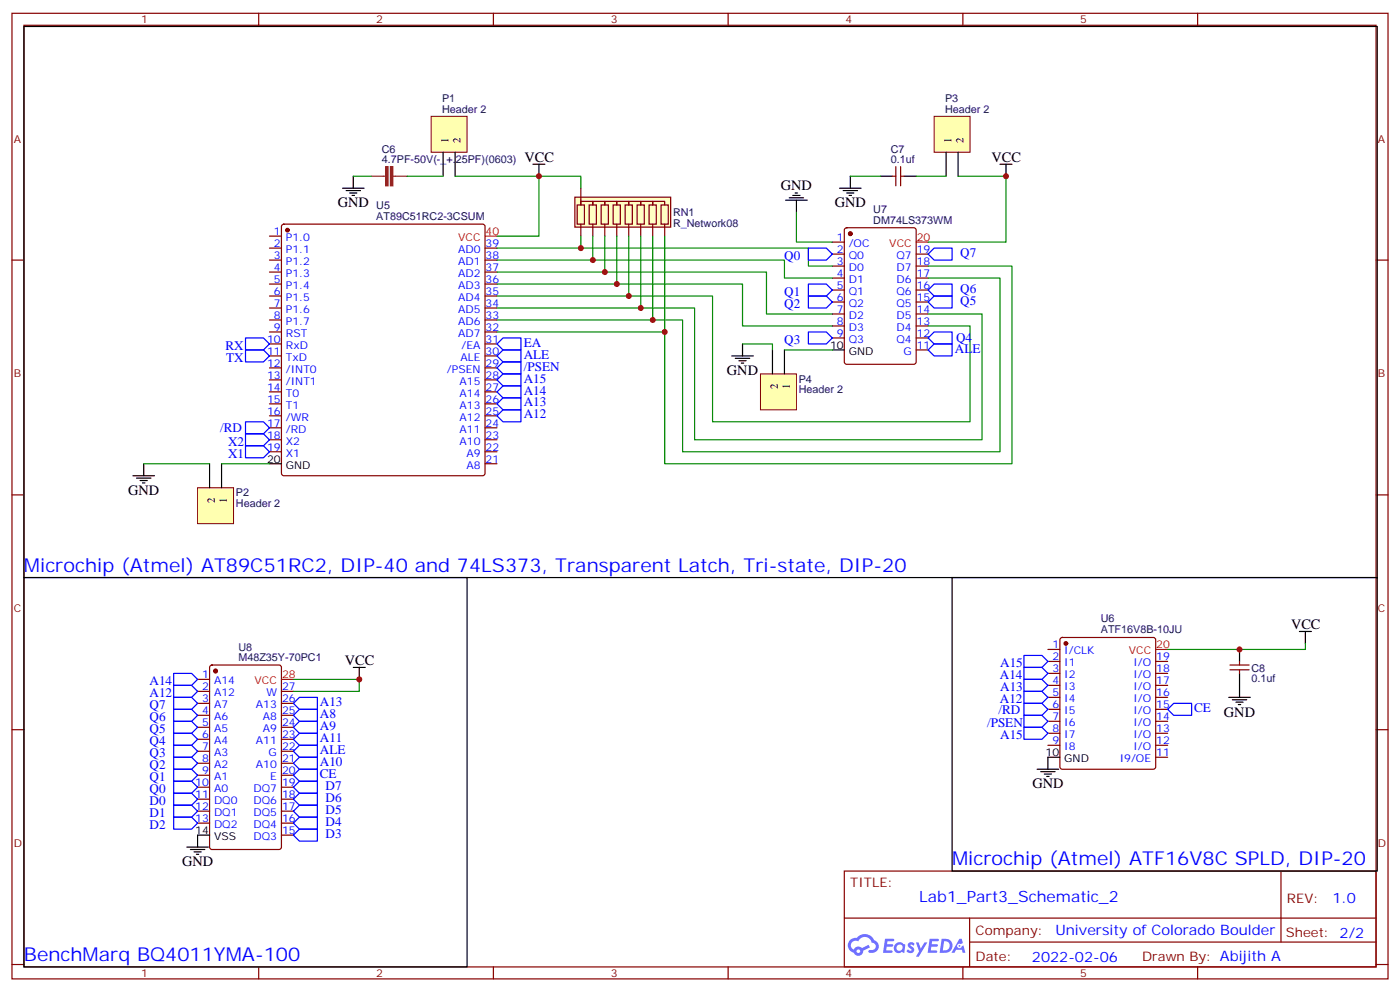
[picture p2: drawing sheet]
<svg xmlns="http://www.w3.org/2000/svg" width="412mm" height="292mm" viewBox="0 0 412 292" stroke-linecap="round" stroke-linejoin="round" font-family="sans-serif">
<g fill="none" stroke="#870000" stroke-width=".35">
<path d="M3.5 3.9h405.4v284.4h-405.4zM7.1 7.4h398.2v277.3h-398.2zM76.2 3.9v3.5M145.3 3.9v3.5M214.5 3.9v3.5M283.6 3.9v3.5M352.8 3.9v3.5M3.5 76.6h3.6M405.3 76.6h3.6M3.5 145.7h3.6M405.3 145.7h3.6M3.5 214.9h3.6"/>
<path d="M405.3 214.9h3.6M248.7 256.5h156.6v28.2h-156.6zM377.3 256.5v20.9M248.7 270.4h156.5M285.6 277.4h119.6M285.6 270.4v14.1M3.5 284h3.6M76.2 284.7v3.6M145.3 284.7v3.6M214.5 284.7v3.6M283.6 284.7v3.6M352.8 284.7v3.6"/>
<path d="M405.3 284h3.6"/>
</g>
<g fill="#5487ff">
<path d="M267.7 277.7a1.22 1.22 0 0 1 1.7 .2l-.4 .6a.47 .47 0 0 0-.3-.4 .47 .47 0 0 0-.5 .2l.1 .2a1.14 1.14 0 0 1 .8 1.8 1.14 1.14 0 0 1-1.9 0l-.2-.2 .5-.6 .7 .5a.29 .29 0 0 0 .3-.3 .29 .29 0 0 0-.2-.3 1.04 1.04 0 0 1-.6-1.7z"/>
<path d="M260.7 276.4h2.4l.3 .2-.2 .5-1.8 .1-.1 .8h1.5l.3 .4-.3 .4h-1.6l-.2 1.1h1.7l.2 .3-.2 .3-2.6 .1z"/>
<path d="M273.8 276.4h2.4l.3 .2-.1 .5-1.8 .1-.2 .8h1.6l.3 .4-.4 .4h-1.6l-.1 1.1h1.7l.2 .3-.2 .3-2.6 .1z"/>
<path d="M282.6 276.4h.7l.3 1.3-.6 .3a.69 .69 0 0 0-1 .3 .69 .69 0 0 0 .4 .9 .69 .69 0 0 0 .9-.6l.5-.2 .6 2.2h-.8l-.2-.9h-1.8l-.5 .9h-.8z"/>
<path d="M269.8 277.5h.8l.6 1.8 1.1-1.8h.9l-2.6 4.2h-.8l.9-1.5z"/>
<path d="M277.4 276.4l-.6 4.2h1.3a2.11 2.11 0 0 0 2.5-2.1 2.11 2.11 0 0 0-2.5-2.1zM278.1 277.2a1.39 1.39 0 0 1 1.7 1.4 1.39 1.39 0 0 1-1.8 1.3h-.3z"/>
<path d="M263.7 278.1a1.54 1.54 0 0 0-.1 2.1 1.54 1.54 0 0 0 2.2 .1l.6 .3 .3-2.3-.2-.3h-.4a1.49 1.49 0 0 0-2.4 .1zM264 279.1a.94 .94 0 0 1 1.8 0 .94 .94 0 0 1-1.8 0z"/>
<path d="M250.4 276.8a2.18 2.18 0 0 0 1.1 3.7 1.44 1.44 0 0 0 1.6 .9 1.44 1.44 0 0 0 1.2-1.4l2-1-.5-.8-1.9 1a1.47 1.47 0 0 0-2.4 .4 1.39 1.39 0 0 1-.7-1.9 1.39 1.39 0 0 1 2-.5 2.12 2.12 0 0 1 2.2-1.3 2.12 2.12 0 0 1 1.9 1.7 1.14 1.14 0 0 1 1.1 1.4 1.14 1.14 0 0 1-1.7 .7 .43 .43 0 0 0-.5 .4 .43 .43 0 0 0 .4 .5 1.98 1.98 0 0 0 2.5-1.2 1.98 1.98 0 0 0-1.2-2.6 3.1 3.1 0 0 0-5.3-.6l-.9 .1zM252.3 280.1a.55 .55 0 0 1 1.1 0 .55 .55 0 0 1-1.1 0z"/>
<circle cx="282.6" cy="278.5" r=".26"/>
</g>
<g fill="none" stroke="#870000" stroke-width=".35">
<path d="M79.4 69.5h3.5M79.4 73.1h3.5M79.4 76.6h3.5M83.1 66.2l.5-.2h58.6l.5 .2 .2 .5v72.7l-.3 .5-.4 .2h-58.6l-.5-.2-.2-.5v-72.7zM142.9 73.1h3.5M142.9 76.6h3.5M245.2 71.3h3.5M245.2 74.8h3.5M245.2 78.4h3.5M248.9 67.3l.5-.2h19.8l.6 .4 .1 39.1-.5 .6-20 .1-.6-.5-.1-39zM269.9 74.8h3.5M269.9 78.4h3.5"/>
<path d="M79.4 80.1h3.5M79.4 83.6h3.5M79.4 87.2h3.5M79.4 90.7h3.5M79.4 94.2h3.5M79.4 97.8h3.5M142.9 80.1h3.5M142.9 83.6h3.5M142.9 87.2h3.5M142.9 90.7h3.5M142.9 94.2h3.5M142.9 97.8h3.5"/>
<path d="M245.2 81.9h3.5M245.2 85.4h3.5M245.2 88.9h3.5M245.2 92.5h3.5M245.2 96h3.5M245.2 99.5h3.5M269.9 81.9h3.5M269.9 85.4h3.5M269.9 88.9h3.5M269.9 92.5h3.5M269.9 96h3.5M269.9 99.5h3.5"/>
<path d="M79.4 101.3h3.5M79.4 104.8h3.5M79.4 108.3h3.5M79.4 111.9h3.5M79.4 115.4h3.5M79.4 118.9h3.5M142.9 101.3h3.5M142.9 104.8h3.5M142.9 108.3h3.5M142.9 111.9h3.5M142.9 115.4h3.5M142.9 118.9h3.5"/>
<path d="M269.9 103h3.5M79.4 122.4h3.5M79.4 126h3.5M79.4 129.5h3.5M79.4 133h3.5M142.9 122.4h3.5M142.9 126h3.5M142.9 129.5h3.5M142.9 133h3.5M142.9 136.6h3.5M308.7 191.2h3.5M308.7 194.8h3.5"/>
<path d="M308.7 198.3h3.5M312.4 187.9l.5-.2h26.8l.5 .2 .2 .5v37.4l-.2 .5-.5 .2h-26.8l-.5-.2-.2-.5v-37.4zM340.4 194.8h3.6M340.4 198.3h3.6M308.7 201.8h3.5M308.7 205.4h3.5M308.7 208.9h3.5M308.7 212.4h3.5M308.7 215.9h3.5M308.7 219.5h3.5M340.4 201.8h3.6M340.4 205.4h3.6"/>
<path d="M340.4 208.9h3.6M340.4 212.4h3.6M340.4 215.9h3.6M340.4 219.5h3.6M340.4 223h3.6"/>
</g>
<g fill="#870000" stroke="#870000" stroke-width=".35">
<circle cx="84.7" cy="67.8" r=".53"/>
<circle cx="314" cy="189.5" r=".53"/>
<circle cx="250.5" cy="68.8" r=".53"/>
</g>
<path d="M245.2 103h3.5M79.4 136.6h3.5M308.7 223h3.5" fill="none" stroke="#000" stroke-width=".35"/>
<path d="M142.9 69.5h3.5M269.9 71.3h3.5M340.4 191.2h3.6" fill="none" stroke="#f00" stroke-width=".35"/>
<g fill="#850000" stroke="#850000" stroke-width=".35">
<circle cx="171.1" cy="59.3" r=".35"/>
<circle cx="174.6" cy="59.3" r=".35"/>
<circle cx="178.2" cy="59.3" r=".35"/>
<circle cx="181.7" cy="59.3" r=".35"/>
<circle cx="185.2" cy="59.3" r=".35"/>
<circle cx="188.7" cy="59.3" r=".35"/>
<circle cx="192.3" cy="59.3" r=".35"/>
</g>
<path d="M169.3 58.1h28.3v8.8h-28.3z" fill="#ffffc2" stroke="#850000" stroke-width=".35"/>
<g fill="none" stroke="#850000" stroke-width=".35">
<path d="M171.1 55.4v5v-1.1h3.5v1.1v-1.1h3.6v1.1v-1.1h3.5v1.1v-1.1h3.5v1.1v-1.1h3.5v1.1v-1.1h3.6v1.1v-1.1h3.5v1.1M170 60.4h2.2v5.6h-2.2zM171.1 66v3.5M173.6 60.4h2.1v5.6h-2.1zM174.6 66v3.5M177.1 60.4h2.1v5.6h-2.1zM178.2 66v3.5M180.6 60.4h2.1v5.6h-2.1zM181.7 66v3.5M184.1 60.4h2.2v5.6h-2.2zM185.2 66v3.5M187.7 60.4h2.1v5.6h-2.1z"/>
<path d="M188.7 66v3.5M191.2 60.4h2.1v5.6h-2.1zM192.3 66v3.5M194.7 60.4h2.1v5.6h-2.1zM195.8 66v3.5"/>
</g>
<path d="M171.1 69.5v3.6h-24.7M174.6 69.5v7.1h-28.2M178.2 69.5v10.6h-31.8M181.7 69.5v14.1h-35.3M185.2 69.5v17.7h-38.8M188.7 69.5v21.2h-42.3M192.3 69.5v24.7h-45.9M195.8 69.5v28.3h-49.4" fill="none" stroke="#008700" stroke-width=".35"/>
<path d="M127 34.3h10.6v10.5h-10.6z" fill="#ffffb0" stroke="#800000" stroke-width=".29"/>
<path d="M100.9 55.4h6.3M102 56.1h4.2M103 56.8h2.1M103.7 57.5h.7M104.1 51.9v3.5M130.5 44.8v7.1M134.1 44.8v7.1" fill="none" stroke="#000" stroke-width=".35"/>
<path d="M109.4 51.9h4.2M115.7 51.9h4.2" fill="none" stroke="#8c2424" stroke-width=".35"/>
<g fill="#8c2424" stroke="#8c2424" stroke-width=".35">
<path d="M115 49.1h.7v5.6h-.7z"/>
<path d="M113.6 49.1h.7v5.6h-.7z"/>
</g>
<path d="M104.1 51.9h5.3M119.9 51.9h10.6M134.1 51.9h24.6v17.6h-12.3" fill="none" stroke="#008700" stroke-width=".35"/>
<path d="M58.2 143.6h10.6v10.6h-10.6z" fill="#ffffb0" stroke="#800000" stroke-width=".29"/>
<g fill="none" stroke="#000" stroke-width=".35">
<path d="M157 48.4h3.5M158.7 48.4v3.5M42.3 136.6v3.5M61.7 136.6v7M65.3 136.6v7M39.2 140.1h6.3M40.2 140.8h4.2M41.3 141.5h2.1M42 142.2h.7M382.8 185.9h3.5M384.5 185.9v3.6M305.5 226.5h6.4"/>
<path d="M306.6 227.2h4.2M307.6 227.9h2.1M308.3 228.6h.7M308.7 223v3.5"/>
</g>
<path d="M158.7 51.9h12.4v3.5M42.3 136.6h19.4M65.3 136.6h14.1M384.5 189.5v1.7h-40.5" fill="none" stroke="#008700" stroke-width=".35"/>
<g fill="none" stroke="#00f" stroke-width=".35">
<path d="M146.4 108.3l1.8-1.7h5.3v3.5h-5.3zM146.4 111.9l1.8-1.8h5.3v3.5h-5.3zM146.4 115.4l1.8-1.8h5.3v3.6h-5.3zM146.4 118.9l1.8-1.7h5.3v3.5h-5.3zM72.3 131.3h5.3l1.8 1.7-1.8 1.8h-5.3zM72.3 127.7h5.3l1.8 1.8-1.8 1.8h-5.3zM72.3 124.2h5.3l1.8 1.8-1.8 1.7h-5.3zM146.4 122.4l1.8-1.7h5.3v3.5h-5.3zM301.6 193h5.3l1.8 1.8-1.8 1.7h-5.3zM301.6 196.5h5.3l1.8 1.8-1.8 1.8h-5.3zM301.6 210.6h5.3l1.8 1.8-1.8 1.8h-5.3zM301.6 200.1h5.3l1.8 1.7-1.8 1.8h-5.3z"/>
<path d="M301.6 203.6h5.3l1.8 1.8-1.8 1.7h-5.3zM301.6 207.1h5.3l1.8 1.8-1.8 1.7h-5.3z"/>
</g>
<path d="M275.2 34.3h10.6v10.5h-10.6z" fill="#ffffb0" stroke="#800000" stroke-width=".29"/>
<path d="M247.3 55.4h6.3M248.4 56.1h4.2M249.4 56.8h2.1M250.1 57.5h.7M250.5 51.9v3.5M259.3 51.9h3.5M266.3 51.9h3.6M278.7 44.8v7.1M282.2 44.8v7.1M294.6 48.4h3.5M296.3 48.4v3.5" fill="none" stroke="#000" stroke-width=".35"/>
<path d="M262.8 51.9h1.1M263.9 49.1v5.6M265.3 49.1v5.6M265.3 51.9h1" fill="none" stroke="#870000" stroke-width=".35"/>
<path d="M250.5 51.9h8.8M269.9 51.9h8.8M282.2 51.9h14.1v19.4h-22.9" fill="none" stroke="#008700" stroke-width=".35"/>
<path d="M224 110.1h10.6v10.6h-10.6z" fill="#ffffb0" stroke="#800000" stroke-width=".29"/>
<g fill="none" stroke="#000" stroke-width=".35">
<path d="M7.1 7.8h398.6v162.3h-398.6zM231.4 58.9h6.4M232.5 58.2h4.2M233.5 57.5h2.2M234.2 56.8h.7M234.6 58.9v3.6M215.5 104.8h6.4M216.6 105.5h4.2M217.7 106.2h2.1M218.4 106.9h.7M218.7 101.3v3.5M227.5 103v7.1"/>
<path d="M231.1 103v7.1M7.1 170.1h130.5v114.6h-130.5zM280.5 170.1h125.2v86.4h-125.2zM104.1 196.5h3.5M105.8 196.5v3.6M365.1 191.2v3.6M365.1 198.3v7.1M361.9 205.4h6.4M363 206.1h4.2M364.1 206.8h2.1M364.8 207.5h.7M55 249.4h6.4"/>
<path d="M56.1 250.2h4.2M57.1 250.9h2.2M57.9 251.6h.7M61.7 245.9h-3.5v3.5"/>
</g>
<path d="M171.1 73.1h67v5.3h7.1M174.6 76.6h56.5v5.3h14.1M234.6 62.5v8.8h10.6M273.4 78.4h24.7v58.2h-102.3v-38.8M178.2 80.1h47.6v12.4h19.4M181.7 83.6h37v12.4h26.5M185.2 87.2h24.7v37h75.9v-28.2h-12.4M188.7 90.7h15.9v38.8h84.7v-37h-15.9M273.4 81.9h21.2v51.1h-93.5v-38.8h-8.8M218.7 101.3h8.8v1.7M231.1 103h14.1M86.4 200.1h19.4v3.5h-19.4" fill="none" stroke="#008700" stroke-width=".35"/>
<g fill="none" stroke="#870000" stroke-width=".35">
<path d="M62 196l.4-.2h19.8l.6 .5 .1 53.1-.5 .7-20 .1-.6-.5-.1-53.2zM362.3 197.2h5.6M362.3 195.8h5.6M365.1 194.8v1M365.1 197.2v1.1M58.2 200.1h3.5M58.2 203.6h3.5M58.2 207.1h3.5M58.2 210.6h3.5M58.2 214.2h3.5M58.2 217.7h3.5M82.9 203.6h3.5"/>
<path d="M82.9 207.1h3.5M82.9 210.6h3.5M82.9 214.2h3.5M82.9 217.7h3.5M58.2 221.2h3.5M58.2 224.8h3.5M58.2 228.3h3.5M58.2 231.8h3.5M58.2 235.3h3.5M58.2 238.9h3.5M82.9 221.2h3.5M82.9 224.8h3.5"/>
<path d="M82.9 228.3h3.5M82.9 231.8h3.5M82.9 235.3h3.5M82.9 238.9h3.5M58.2 242.4h3.5M82.9 242.4h3.5M82.9 245.9h3.5"/>
</g>
<g fill="none" stroke="#00f" stroke-width=".35">
<path d="M238.1 73.1h5.3l1.8 1.7-1.8 1.8h-5.3zM275.2 73.1h5.3v3.5h-5.3l-1.8-1.8zM72.3 99.5h5.3l1.8 1.8-1.8 1.7h-5.3zM238.1 83.6h5.3l1.8 1.8-1.8 1.8h-5.3zM238.1 87.2h5.3l1.8 1.7-1.8 1.8h-5.3zM238.1 97.8h5.3l1.8 1.7-1.8 1.8h-5.3zM273.4 88.9l1.8-1.7h5.3v3.5h-5.3zM275.2 83.6h5.3v3.6h-5.3l-1.8-1.8zM275.2 97.8h5.3v3.5h-5.3l-1.8-1.8zM72.3 103h5.3l1.8 1.8-1.8 1.8h-5.3zM146.4 101.3l1.8-1.8h5.3v3.5h-5.3zM146.4 104.8l1.8-1.8h5.3v3.6h-5.3z"/>
<path d="M273.4 103l1.8-1.7h5.3v3.5h-5.3zM51.2 198.3h5.2l1.8 1.8-1.8 1.7h-5.2zM51.2 201.8h5.2l1.8 1.8-1.8 1.8h-5.2zM51.2 205.4h5.2l1.8 1.7-1.8 1.8h-5.2zM51.2 208.9h5.2l1.8 1.7-1.8 1.8h-5.2zM51.2 212.4h5.2l1.8 1.8-1.8 1.7h-5.2zM51.2 215.9h5.2l1.8 1.8-1.8 1.8h-5.2zM51.2 219.5h5.2l1.8 1.7-1.8 1.8h-5.2zM86.4 217.7l1.8-1.8h5.3v3.6h-5.3zM86.4 214.2l1.8-1.8h5.3v3.5h-5.3zM86.4 210.6l1.8-1.7h5.3v3.5h-5.3zM86.4 207.1l1.8-1.7h5.3v3.5h-5.3z"/>
<path d="M301.6 214.2h5.3l1.8 1.7-1.8 1.8h-5.3zM344 208.9l1.7-1.8h5.3v3.5h-5.3zM51.2 223h5.2l1.8 1.8-1.8 1.7h-5.2zM51.2 226.5h5.2l1.8 1.8-1.8 1.7h-5.2zM51.2 230h5.2l1.8 1.8-1.8 1.8h-5.2zM51.2 233.6h5.2l1.8 1.7-1.8 1.8h-5.2zM51.2 237.1h5.2l1.8 1.8-1.8 1.7h-5.2zM86.4 238.9l1.8-1.8h5.3v3.5h-5.3zM86.4 235.3l1.8-1.7h5.3v3.5h-5.3zM86.4 231.8l1.8-1.8h5.3v3.6h-5.3zM86.4 228.3l1.8-1.8h5.3v3.5h-5.3zM86.4 224.8l1.8-1.8h5.3v3.5h-5.3z"/>
<path d="M86.4 221.2l1.8-1.7h5.3v3.5h-5.3zM51.2 240.6h5.2l1.8 1.8-1.8 1.8h-5.2zM86.4 245.9l1.8-1.7h5.3v3.5h-5.3zM86.4 242.4l1.8-1.8h5.3v3.6h-5.3z"/>
</g>
<circle cx="63.5" cy="197.6" r=".53" fill="#870000" stroke="#870000" stroke-width=".35"/>
<path d="M82.9 200.1h3.5" fill="none" stroke="#f00" stroke-width=".35"/>
<g fill="#c00">
<circle cx="158.8" cy="51.9" r=".88"/>
<circle cx="296.3" cy="51.9" r=".88"/>
<circle cx="171.1" cy="73.1" r=".88"/>
<circle cx="174.6" cy="76.6" r=".88"/>
<circle cx="178.2" cy="80.1" r=".88"/>
<circle cx="181.7" cy="83.6" r=".88"/>
<circle cx="185.2" cy="87.2" r=".88"/>
<circle cx="188.7" cy="90.7" r=".88"/>
<circle cx="195.8" cy="97.8" r=".88"/>
<circle cx="192.3" cy="94.2" r=".88"/>
<circle cx="365.1" cy="191.2" r=".88"/>
<circle cx="105.8" cy="200.1" r=".88"/>
</g>
<g font-size="5.6" fill="#00f">
<text x="7.1" y="168.3">Microchip (Atmel) AT89C51RC2, DIP-40 and 74LS373, Transparent Latch, Tri-state, DIP-20</text>
<text x="280.5" y="254.7">Microchip (Atmel) ATF16V8C SPLD, DIP-20</text>
<text x="7.1" y="283">BenchMarq BQ4011YMA-100</text>
</g>
<text font-size="4.6" fill="#00f" x="270.8" y="265.5">Lab1_Part3_Schematic_2</text>
<g font-size="4.2">
<text x="154.5" y="47.7">VCC</text>
<text x="292.1" y="47.7">VCC</text>
<text x="230" y="55.8">GND</text>
<text x="99.5" y="61.1">GND</text>
<text x="245.9" y="61.1">GND</text>
<text x="214.1" y="110.5">GND</text>
<text x="37.7" y="145.7">GND</text>
<text x="380.3" y="185.2">VCC</text>
<text x="101.6" y="195.8">VCC</text>
<text x="360.5" y="211">GND</text>
<text x="304.1" y="232.2">GND</text>
<text x="53.6" y="255.1">GND</text>
</g>
<g font-size="4.2" fill="#00f">
<text x="392.5" y="265.8">1.0</text>
<text x="310.9" y="275.3">University of Colorado Boulder</text>
<text x="304" y="283.1">2022-02-06</text>
</g>
<g font-size="3.9" fill="#00f">
<text x="231" y="76.6">Q0</text>
<text x="282.9" y="75.6">Q7</text>
<text x="231" y="87.2">Q1</text>
<text x="282.9" y="86.2">Q6</text>
<text x="282.9" y="89.7">Q5</text>
<text x="231" y="90.7">Q2</text>
<text x="231" y="101.3">Q3</text>
<text x="281.6" y="100.8">Q4</text>
<text x="66.4" y="103">RX</text>
<text x="66.6" y="106.6">TX</text>
<text x="154.3" y="102.1">EA</text>
<text x="154.3" y="105.6">ALE</text>
<text x="281.3" y="103.8">ALE</text>
<text x="154.3" y="109.1">/PSEN</text>
<text x="154.3" y="112.6">A15</text>
<text x="154.3" y="116.2">A14</text>
<text x="154.3" y="119.7">A13</text>
<text x="154.3" y="123.2">A12</text>
<text x="64.8" y="127.2">/RD</text>
<text x="67.2" y="131.3">X2</text>
<text x="67.2" y="134.8">X1</text>
<text x="294.6" y="196.5">A15</text>
<text x="44.1" y="201.8">A14</text>
<text x="294.5" y="200.1">A14</text>
<text x="294.6" y="203.6">A13</text>
<text x="44.1" y="205.4">A12</text>
<text x="44.1" y="208.9">Q7</text>
<text x="94.2" y="208">A13</text>
<text x="294.5" y="207.1">A12</text>
<text x="351.7" y="209.7">CE</text>
<text x="44.1" y="212.4">Q6</text>
<text x="44.1" y="215.9">Q5</text>
<text x="94.2" y="215">A9</text>
<text x="94.2" y="211.5">A8</text>
<text x="290.7" y="214.2">/PSEN</text>
<text x="294.1" y="210.1">/RD</text>
<text x="44.1" y="219.5">Q4</text>
<text x="94.2" y="218.6">A11</text>
<text x="294.6" y="217.7">A15</text>
<text x="44.1" y="223">Q3</text>
<text x="44.1" y="226.5">Q2</text>
<text x="94.2" y="225.6">A10</text>
<text x="94.2" y="222.1">ALE</text>
<text x="44.1" y="230">Q1</text>
<text x="44.1" y="233.6">Q0</text>
<text x="94.2" y="229.1">CE</text>
<text x="95.9" y="232.6">D7</text>
<text x="44.1" y="237.1">D0</text>
<text x="95.9" y="239.6">D5</text>
<text x="95.9" y="236.1">D6</text>
<text x="44.1" y="240.6">D1</text>
<text x="44.1" y="244.2">D2</text>
<text x="95.9" y="243.2">D4</text>
<text x="95.9" y="246.7">D3</text>
</g>
<g font-size="3.9" fill="#800">
<text x="250.5" y="261.1">TITLE:</text>
<text x="379.1" y="265.8">REV:</text>
<text x="287.4" y="275.3">Company:</text>
<text x="378.7" y="275.9">Sheet: 2/2</text>
<text x="287.4" y="283">Date:</text>
<text x="336.4" y="283.1">Drawn By: Abijith A</text>
</g>
<g font-size="3.2" fill="#800">
<text x="41.6" y="6.9">1</text>
<text x="110.8" y="6.9">2</text>
<text x="179.9" y="6.9">3</text>
<text x="249.1" y="6.9">4</text>
<text x="318.2" y="6.9">5</text>
<text x="4.1" y="42">A</text>
<text x="405.9" y="42">A</text>
<text x="4.1" y="111.2">B</text>
<text x="405.9" y="111.2">B</text>
<text x="4.1" y="180.3">C</text>
<text x="405.9" y="180.3">C</text>
<text x="4.1" y="249.4">D</text>
<text x="405.9" y="249.4">D</text>
<text x="41.6" y="287.7">1</text>
<text x="110.8" y="287.7">2</text>
<text x="179.9" y="287.7">3</text>
<text x="249.1" y="287.7">4</text>
<text x="318.2" y="287.7">5</text>
</g>
<g font-size="3.2" fill="#000080">
<text x="130.2" y="33.2">Header 2</text>
<text x="130.2" y="30.2">P1</text>
<text x="278.4" y="33.2">Header 2</text>
<text x="278.4" y="30.2">P3</text>
<text x="112.5" y="45">C6</text>
<text x="262.4" y="45">C7</text>
<text x="112.5" y="48">4.7PF-50V(-_+.25PF)(0603)</text>
<text x="262.4" y="48">0.1uf</text>
<text x="110.8" y="64.7">AT89C51RC2-3CSUM</text>
<text x="110.8" y="61.5">U5</text>
<text x="198.3" y="63.7">RN1</text>
<text x="257.2" y="62.8">U7</text>
<text x="198.3" y="66.8">R_Network08</text>
<text x="257.2" y="66">DM74LS373WM</text>
<text x="235.3" y="112.6">P4</text>
<text x="235.3" y="115.9">Header 2</text>
<text x="69.5" y="149.4">Header 2</text>
<text x="69.5" y="146.2">P2</text>
<text x="324.3" y="183.2">U6</text>
<text x="70.2" y="191.7">U8</text>
<text x="324.3" y="186.4">ATF16V8B-10JU</text>
<text x="70.2" y="194.8">M48Z35Y-70PC1</text>
<text x="368.7" y="197.8">C8</text>
<text x="368.7" y="200.8">0.1uf</text>
</g>
<g font-size="3.2">
<text x="132.1" y="42" transform="rotate(-90 132.1 42)">1</text>
<text x="135.6" y="42" transform="rotate(-90 135.6 42)">2</text>
<text x="280.3" y="42" transform="rotate(-90 280.3 42)">1</text>
<text x="283.8" y="42" transform="rotate(-90 283.8 42)">2</text>
<text x="244.5" y="102.7">10</text>
<text x="250" y="104.5">GND</text>
<text x="229.1" y="114.5" transform="rotate(-90 229.1 114.5)">2</text>
<text x="232.7" y="114.5" transform="rotate(-90 232.7 114.5)">1</text>
<text x="78.7" y="136.2">20</text>
<text x="84.2" y="138">GND</text>
<text x="63.3" y="148" transform="rotate(-90 63.3 148)">2</text>
<text x="66.9" y="148" transform="rotate(-90 66.9 148)">1</text>
<text x="308" y="222.6">10</text>
<text x="313.5" y="224.4">GND</text>
<text x="57.5" y="245.6">14</text>
<text x="63" y="247.3">VSS</text>
</g>
<g font-size="3.2" fill="#00f">
<text x="80.7" y="69.2">1</text>
<text x="84.2" y="70.9">P1.0</text>
<text x="246.5" y="70.9">1</text>
<text x="80.7" y="72.7">2</text>
<text x="80.7" y="76.2">3</text>
<text x="84.2" y="74.5">P1.1</text>
<text x="84.2" y="78">P1.2</text>
<text x="134.9" y="78">AD1</text>
<text x="134.9" y="74.5">AD0</text>
<text x="143.1" y="76.2">38</text>
<text x="143.1" y="72.7">39</text>
<text x="246.5" y="74.5">2</text>
<text x="246.5" y="78">3</text>
<text x="250" y="72.7">/OC</text>
<text x="250" y="76.2">Q0</text>
<text x="264.1" y="76.2">Q7</text>
<text x="270.1" y="78">18</text>
<text x="270.1" y="74.5">19</text>
<text x="80.7" y="79.8">4</text>
<text x="80.7" y="83.3">5</text>
<text x="84.2" y="81.5">P1.3</text>
<text x="134.9" y="81.5">AD2</text>
<text x="143.1" y="83.3">36</text>
<text x="143.1" y="79.8">37</text>
<text x="246.5" y="81.5">4</text>
<text x="250" y="79.8">D0</text>
<text x="250" y="83.3">D1</text>
<text x="264.1" y="83.3">D6</text>
<text x="264.1" y="79.8">D7</text>
<text x="270.1" y="81.5">17</text>
<text x="80.7" y="86.8">6</text>
<text x="84.2" y="85.1">P1.4</text>
<text x="84.2" y="88.6">P1.5</text>
<text x="134.9" y="88.6">AD4</text>
<text x="134.9" y="85.1">AD3</text>
<text x="143.1" y="86.8">35</text>
<text x="246.5" y="85.1">5</text>
<text x="246.5" y="88.6">6</text>
<text x="250" y="86.8">Q1</text>
<text x="264.1" y="86.8">Q6</text>
<text x="270.1" y="88.6">15</text>
<text x="270.1" y="85.1">16</text>
<text x="80.7" y="90.3">7</text>
<text x="80.7" y="93.9">8</text>
<text x="84.2" y="92.1">P1.6</text>
<text x="84.2" y="95.6">P1.7</text>
<text x="134.9" y="95.6">AD6</text>
<text x="134.9" y="92.1">AD5</text>
<text x="143.1" y="93.9">33</text>
<text x="143.1" y="90.3">34</text>
<text x="246.5" y="92.1">7</text>
<text x="246.5" y="95.6">8</text>
<text x="250" y="90.3">Q2</text>
<text x="250" y="93.9">D2</text>
<text x="264.1" y="90.3">Q5</text>
<text x="264.1" y="93.9">D5</text>
<text x="270.1" y="95.6">13</text>
<text x="270.1" y="92.1">14</text>
<text x="78.7" y="100.9">10</text>
<text x="80.7" y="97.4">9</text>
<text x="84.2" y="99.2">RST</text>
<text x="134.9" y="99.2">AD7</text>
<text x="143.1" y="100.9">31</text>
<text x="143.1" y="97.4">32</text>
<text x="246.5" y="99.2">9</text>
<text x="250" y="97.4">D3</text>
<text x="250" y="100.9">Q3</text>
<text x="264.1" y="100.9">Q4</text>
<text x="264.1" y="97.4">D4</text>
<text x="270.1" y="99.2">12</text>
<text x="78.7" y="104.5">11</text>
<text x="78.7" y="108">12</text>
<text x="84.2" y="102.7">RxD</text>
<text x="84.2" y="106.2">TxD</text>
<text x="135.6" y="106.2">ALE</text>
<text x="136" y="102.7">/EA</text>
<text x="143.1" y="108">29</text>
<text x="143.1" y="104.5">30</text>
<text x="266.1" y="104.5">G</text>
<text x="270.1" y="102.7">11</text>
<text x="78.7" y="111.5">13</text>
<text x="84.2" y="109.7">/INT0</text>
<text x="84.2" y="113.3">/INT1</text>
<text x="131.7" y="109.7">/PSEN</text>
<text x="135.4" y="113.3">A15</text>
<text x="143.1" y="111.5">28</text>
<text x="78.7" y="115">14</text>
<text x="78.7" y="118.6">15</text>
<text x="84.2" y="116.8">T0</text>
<text x="135.4" y="116.8">A14</text>
<text x="143.1" y="118.6">26</text>
<text x="143.1" y="115">27</text>
<text x="78.7" y="122.1">16</text>
<text x="78.7" y="125.6">17</text>
<text x="84.2" y="120.3">T1</text>
<text x="84.2" y="123.9">/WR</text>
<text x="135.4" y="123.9">A12</text>
<text x="135.4" y="120.3">A13</text>
<text x="143.1" y="125.6">24</text>
<text x="143.1" y="122.1">25</text>
<text x="78.7" y="129.2">18</text>
<text x="84.2" y="127.4">/RD</text>
<text x="84.2" y="130.9">X2</text>
<text x="135.4" y="130.9">A10</text>
<text x="135.4" y="127.4">A11</text>
<text x="143.1" y="129.2">23</text>
<text x="78.7" y="132.7">19</text>
<text x="84.2" y="134.4">X1</text>
<text x="137.4" y="138">A8</text>
<text x="137.4" y="134.4">A9</text>
<text x="143.1" y="136.2">21</text>
<text x="143.1" y="132.7">22</text>
<text x="310" y="190.9">1</text>
<text x="310" y="194.4">2</text>
<text x="310" y="197.9">3</text>
<text x="313.5" y="192.7">I/CLK</text>
<text x="313.5" y="196.2">I1</text>
<text x="333.9" y="196.2">I/O</text>
<text x="340.6" y="197.9">18</text>
<text x="340.6" y="194.4">19</text>
<text x="59.5" y="199.7">1</text>
<text x="59.5" y="203.2">2</text>
<text x="63" y="201.5">A14</text>
<text x="83.1" y="203.2">27</text>
<text x="310" y="201.5">4</text>
<text x="313.5" y="199.7">I2</text>
<text x="313.5" y="203.2">I3</text>
<text x="333.9" y="203.2">I/O</text>
<text x="333.9" y="199.7">I/O</text>
<text x="340.6" y="201.5">17</text>
<text x="59.5" y="206.8">3</text>
<text x="63" y="205">A12</text>
<text x="63" y="208.5">A7</text>
<text x="75.4" y="208.5">A13</text>
<text x="78.5" y="205">W</text>
<text x="83.1" y="206.8">26</text>
<text x="310" y="205">5</text>
<text x="310" y="208.5">6</text>
<text x="313.5" y="206.8">I4</text>
<text x="333.9" y="206.8">I/O</text>
<text x="340.6" y="208.5">15</text>
<text x="340.6" y="205">16</text>
<text x="59.5" y="210.3">4</text>
<text x="59.5" y="213.8">5</text>
<text x="63" y="212.1">A6</text>
<text x="63" y="215.6">A5</text>
<text x="77.4" y="215.6">A9</text>
<text x="77.4" y="212.1">A8</text>
<text x="83.1" y="213.8">24</text>
<text x="83.1" y="210.3">25</text>
<text x="310" y="212.1">7</text>
<text x="310" y="215.6">8</text>
<text x="313.5" y="210.3">I5</text>
<text x="313.5" y="213.8">I6</text>
<text x="333.9" y="213.8">I/O</text>
<text x="333.9" y="210.3">I/O</text>
<text x="340.6" y="215.6">13</text>
<text x="340.6" y="212.1">14</text>
<text x="59.5" y="217.3">6</text>
<text x="59.5" y="220.9">7</text>
<text x="63" y="219.1">A4</text>
<text x="75.4" y="219.1">A11</text>
<text x="83.1" y="220.9">22</text>
<text x="83.1" y="217.3">23</text>
<text x="310" y="219.1">9</text>
<text x="313.5" y="217.3">I7</text>
<text x="313.5" y="220.9">I8</text>
<text x="333.9" y="220.9">I/O</text>
<text x="333.9" y="217.3">I/O</text>
<text x="340.6" y="219.1">12</text>
<text x="59.5" y="224.4">8</text>
<text x="59.5" y="227.9">9</text>
<text x="63" y="222.6">A3</text>
<text x="63" y="226.2">A2</text>
<text x="75.4" y="226.2">A10</text>
<text x="79.1" y="222.6">G</text>
<text x="83.1" y="227.9">20</text>
<text x="83.1" y="224.4">21</text>
<text x="329.8" y="224.4">I9/OE</text>
<text x="340.6" y="222.6">11</text>
<text x="57.5" y="231.5">10</text>
<text x="63" y="229.7">A1</text>
<text x="63" y="233.2">A0</text>
<text x="74.6" y="233.2">DQ7</text>
<text x="79.6" y="229.7">E</text>
<text x="83.1" y="231.5">19</text>
<text x="57.5" y="235">11</text>
<text x="57.5" y="238.5">12</text>
<text x="63" y="236.7">DQ0</text>
<text x="74.6" y="236.7">DQ6</text>
<text x="83.1" y="238.5">17</text>
<text x="83.1" y="235">18</text>
<text x="57.5" y="242">13</text>
<text x="63" y="240.3">DQ1</text>
<text x="63" y="243.8">DQ2</text>
<text x="74.6" y="243.8">DQ4</text>
<text x="74.6" y="240.3">DQ5</text>
<text x="83.1" y="245.6">15</text>
<text x="83.1" y="242">16</text>
<text x="74.6" y="247.3">DQ3</text>
</g>
<g font-size="3.2" fill="#f00">
<text x="135" y="70.9">VCC</text>
<text x="143.1" y="69.2">40</text>
<text x="270.1" y="70.9">20</text>
<text x="262" y="72.7">VCC</text>
<text x="340.6" y="190.9">20</text>
<text x="332.5" y="192.7">VCC</text>
<text x="75" y="201.5">VCC</text>
<text x="83.1" y="199.7">28</text>
</g>
</svg>
